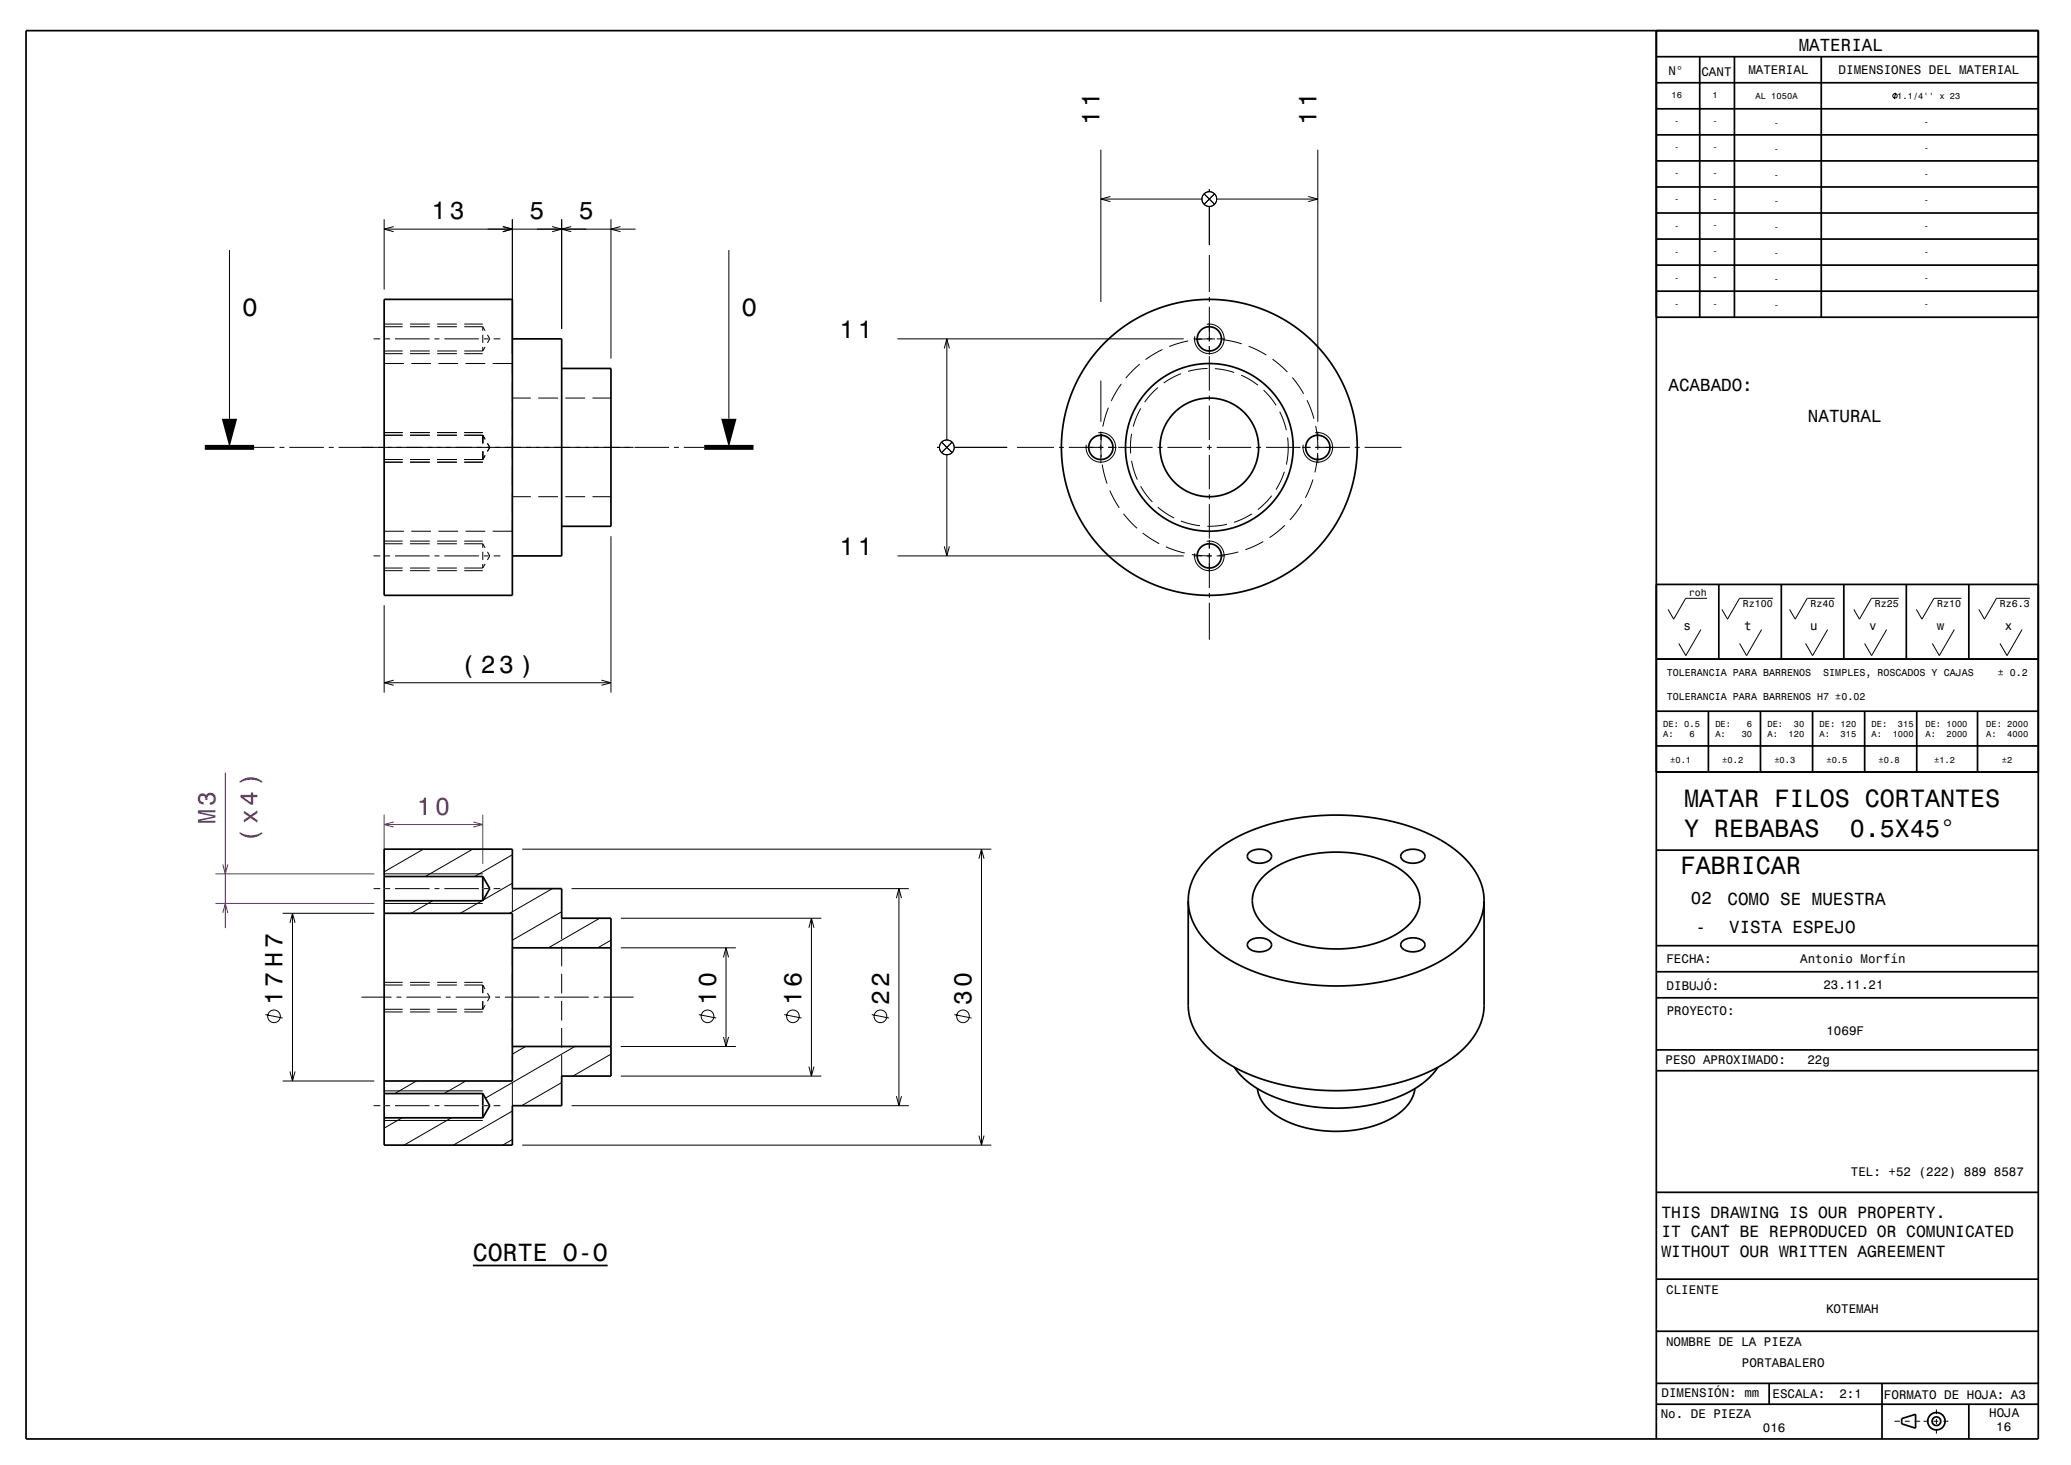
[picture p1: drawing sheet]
<svg xmlns="http://www.w3.org/2000/svg" width="420mm" height="297mm" viewBox="0 0 420 297" stroke-linecap="round" stroke-linejoin="round" font-family="sans-serif">
<g fill="none" stroke="#000" stroke-width=".2">
<path d="M384.4 18.8l-.2 1.2M223.3 30.4v30.8M225.2 39.8l-1.9 .6 1.9 .5M244.2 39.3l2.1 2.1M245.3 38.4v.5M246.3 39.3l-2.1 2.1M265.3 39.8l2 .6-2 .5M267.3 30.4v55.1M46.5 50.7v34.2M77.9 44.5v14.2M77.9 46.5h51M79.8 45.9l-1.9 .6 1.9 .5"/>
<path d="M102 45.9l1.9 .6-1.9 .5M103.9 44.5v27.2M112 45.9l1.9 .6-1.9 .5M113.9 44.5v22.2M115.8 45.9l-1.9 .6 1.9 .5M123.9 44.5v28.2M125.8 45.9l-1.9 .6 1.9 .5M147.8 50.7v34.2M223.3 40.4h20.5M245.3 41.9v7.8M245.3 51.7v7.5M246.8 40.4h20.5"/>
<path d="M75.8 68.7h1.3M77.9 73.7h4M77.9 66.2h3.8M77.9 71.2h3.8M77.9 71.7h3.8M77.9 65.7h3.8M78.1 68.7h1M80.1 68.7h7M83.2 66.2h4M83.2 71.2h4M83.2 71.7h4M83.2 65.7h4"/>
<path d="M83.4 73.7h4M88.1 68.7h1M88.7 66.2h4M88.7 71.2h4M88.7 71.7h4M88.7 65.7h4M88.9 73.7h4M90.1 68.7h7M94.2 66.2h3.7M94.2 71.2h3.7M94.2 71.7h3.7M94.2 65.7h3.7"/>
<path d="M94.4 73.7h4M97.9 66.2v.9M97.9 67.9v1.6M97.9 70.3v.9M97.9 66.2l.5 .9M98.1 68.7h1M98.4 70.3l-.5 .9M98.9 67.9l.4 .8-.4 .8M99.9 73.7h4v2.2M100.1 68.7h1.4M103.9 77.4v4M182 68.7h58.1"/>
<path d="M191.5 70.6l.5-1.9 .5 1.9M192 68.7v20.5M223.3 77.2v8.3M227.4 77.8l-2 3.5M231.1 73.8l-2.8 2.9M234.8 78.6l-1.6 1.6-1.1 1.3M235.8 70.9l-3.5 2M239.5 75.8l-1.8 .8-1.7 1M241 69.1l-3.9 1.2M242.1 68.7h1.7M244.7 65.7a3 3 0 0 1 3.5 2.8 3 3 0 0 1-3.1 3.2 3 3 0 0 1-2.8-3.5M244.8 68.7h1"/>
<path d="M244.9 74.7l-2 .2-2 .4M245.3 60.2v1M245.3 62.2v7M245.3 70.2v1.7M245.3 72.2v7M246.4 74.7l1.7 .3 2.2 .5M246.4 68.7l-4 .2M246.8 68.7h1.7M247.9 68.9l3.9 .8M251.7 76.1l1.8 .9 1.6 1.1M253.2 70.2l3.6 1.8M256.3 79.1l1.3 1.4 1.2 1.7"/>
<path d="M258.1 72.8l3 2.6M262.1 76.5l2.3 3.3M51.5 90.7h4.2M56.7 90.7h1M58.7 90.7h7M66.7 90.7h1M68.7 90.7h59.8M77.9 93.2h3.8M77.9 88.2h3.8M77.9 87.7h3.8M77.9 93.7h3.8M83.2 93.2h4"/>
<path d="M83.2 88.2h4M83.2 87.7h4M83.2 93.7h4M88.7 93.2h4M88.7 88.2h4M88.7 87.7h4M88.7 93.7h4M94.2 93.2h3.7M94.2 88.2h3.7M94.2 87.7h3.7M94.2 93.7h3.7M97.9 88.2v1.7"/>
<path d="M97.9 91.5v1.7M97.9 88.2l.5 .9M98.4 92.3l-.5 .9M98.9 89.9l.4 .8-.4 .8M103.9 82.9v4M103.9 88.4v4.5M103.9 94.4v4M103.9 99.9v4M103.9 80.7h3.8M109.2 80.7h4M114.7 80.7h4M120.2 80.7h3.7"/>
<path d="M128.7 90.7h7M136.7 90.7h1M138.7 90.7h4.1M190 90.7h.5M191 89.6l2.1 2.2M192 92.2v20.5M193.1 89.6l-2.1 2.2M193.5 90.7h10.8M206.3 90.7h7.5M214.8 90.7h1M216.8 90.7h7M222.7 87.7a3 3 0 0 1 3.5 2.8 3 3 0 0 1-3.1 3.2 3 3 0 0 1-2.8-3.5"/>
<path d="M223.3 87.5v1.7M223.3 90.2v1M223.3 92.2v1.7M223.4 88l-.1 2.2v2.5M223.5 94.2l1 3.9M224.8 90.7h1.7M224.8 82.7l-1.1 3.8M225.1 99.4l1.9 3.6M226.8 90.7h7M229.5 93.4l.4 1.7 .7 2.1M229.5 87.9l-.2 2v2M231.3 98.6l1.1 1.6 1.3 1.6"/>
<path d="M231.3 82.8l-.8 1.8-.7 1.9M234.8 90.7h1M236.8 90.7h7M244.8 90.7h1M245.3 80.2v1M245.3 82.2v7M245.3 90.2v1M245.3 92.2v7M246.8 90.7h7M254.8 90.7h1M256.8 90.7h7M259.5 83.5l.8 1.8 .6 1.9"/>
<path d="M260.5 95.6l-.9 2.1-.8 1.6M261.1 88.7l.1 2.8-.3 2.7M264.1 90.7h1.7M265.1 81.1l1.4 3.8M266.3 97.2l-1.6 3.7M266.7 87.7a3 3 0 0 1 3.5 2.8 3 3 0 0 1-3.1 3.2 3 3 0 0 1-2.8-3.5M266.8 90.7h7M266.8 86.3l.5 4M267.2 91.8l-.5 4M267.3 87.5v1.7M267.3 90.2v1M267.3 92.2v1.7"/>
<path d="M274.8 90.7h1M276.8 90.7h7.5M75.8 112.7h1.3M77.9 107.7h4M77.9 110.2h3.8M77.9 115.2h3.8M77.9 109.7h3.8M77.9 115.7h3.8M78.1 112.7h1M80.1 112.7h7M83.2 110.2h4M83.2 115.2h4"/>
<path d="M83.2 109.7h4M83.2 115.7h4M83.4 107.7h4M88.1 112.7h1M88.7 110.2h4M88.7 115.2h4M88.7 109.7h4M88.7 115.7h4M88.9 107.7h4M90.1 112.7h7M94.2 110.2h3.7M94.2 115.2h3.7"/>
<path d="M94.2 109.7h3.7M94.2 115.7h3.7M94.4 107.7h4M97.9 110.2v.9M97.9 111.9v1.6M97.9 114.3v.9M97.9 110.2l.5 .9M98.1 112.7h1M98.4 114.3l-.5 .9M98.9 111.9l.4 .8-.4 .8M100.1 112.7h1.4M103.9 105.4v2.3h-4"/>
<path d="M103.9 100.7h3.8M109.2 100.7h4M114.7 100.7h4M120.2 100.7h3.7M123.9 108.7v31.7M182 112.7h58.1M191.5 110.8l.5 1.9 .5-1.9M227.9 104.2l2.7 2.9M231.7 108.1l3.4 2.1M234.8 102.8l1.4 1.1 1.9 1.1M236.4 110.9l3.8 1.2M239.5 105.6l1.9 .6 2 .4"/>
<path d="M241.7 112.4l4 .3M242.1 112.7h1.7M244.7 109.7a3 3 0 0 1 3.5 2.8 3 3 0 0 1-3.1 3.2 3 3 0 0 1-2.8-3.5M244.8 112.7h1M245.3 100.2v1M245.3 102.2v7M245.3 109.5v1.7M245.3 112.2v7M246.8 112.7h1.7M248.8 106.3l-1.9 .3-2 .1M251.1 111.9l-3.9 .7M253.9 104.2l-1.6 .8-2 .9"/>
<path d="M256.2 109.8l-3.6 1.6M257.9 100.5l-1.3 1.5-1.5 1.3M260.6 106.5l-3.1 2.5M264 102.2l-2.4 3.2M77.9 122.7v17.7M77.9 138.4h46M79.8 137.9l-1.9 .5 1.9 .5M122 137.9l1.9 .5-1.9 .5M245.3 120.2v1M245.3 122.2v7.5M344.9 127.6l-3 5.3-1.4-2.4M346.2 121.3h-4.3l-2.5 4.2-1.1-2"/>
<path d="M357.3 127.6l-3.1 5.3-1.4-2.4M359.5 121.3h-6.7l-2.5 4.2-1.1-2M370.6 127.6l-3 5.3-1.4-2.4M372.1 121.3h-5.6l-2.4 4.2-1.2-2M382.6 127.6l-3 5.3-1.5-2.4M385.1 121.3h-5.6l-2.4 4.2-1.1-2M396.3 127.6l-3 5.3-1.4-2.4M397.8 121.3h-5.6l-2.4 4.2-1.2-2M410.1 127.6l-3.1 5.3-1.4-2.4M411.7 121.3h-6.8l-2.4 4.2-1.2-2M77.9 177.2h20M85.9 172.2l-8 4.5"/>
<path d="M95.9 172.2l-9.6 5.5M103.9 179.1l-5.9 3.4M103.9 173.3l-7.6 4.4M105.9 172.2h95.1M198.5 174.1l.5-1.9 .6 1.9M199 172.2v60M57.3 185.2h18.6M58.8 187.1l.5-1.9 .5 1.9M59.3 185.2v34M75.8 180.2h1.3M77.9 199.7h3.8M77.9 183.2h20"/>
<path d="M77.9 199.2h3.8M78.1 180.2h1M80.1 180.2h7M83.2 199.7h4M83.2 199.2h4M87.8 182.6l-4.4 2.6M88.1 180.2h1M88.7 199.7h4M88.7 199.2h4M90.1 180.2h7M94.2 199.7h3.7M94.2 199.2h3.7"/>
<path d="M97.8 182.6l-4.4 2.6M97.9 199.7v1.6M97.9 199.7l.5 .8M98.1 180.2h1M100.1 180.2h1.4M103.9 180.2v4.7M103.9 186.4v4M103.9 191.9v4M103.9 197.4v4M112 180.2l-8.6 5M113.9 184.8l-10 5.8M113.9 186.2v4.2"/>
<path d="M113.9 191.9v4M113.9 197.4v4M115.9 180.2h68.4M121.6 186.2l-10.4 6M123.9 190.6l-2.7 1.6M125.9 192.2h23.3M125.9 186.2h40.7M146.7 194.1l.5-1.9 .6 1.9M147.2 192.2v20M164 188.1l.6-1.9 .5 1.9M164.6 186.2v32M181.8 182.1l.5-1.9 .5 1.9"/>
<path d="M182.3 180.2v44M53.8 205.7l3.5 .7M57.3 219.2h18.6M58.8 217.2l.5 2 .5-2M73.3 202.2h6.1M77.9 204.6h3.8M77.9 205.2h3.8M80.4 202.2h1M82.4 202.2h7M83.2 204.6h4M83.2 205.2h4M84.5 219.2l-4.4 2.5"/>
<path d="M88.7 204.6h4M88.7 205.2h4M90.4 202.2h1M92.4 202.2h7M94.2 204.6h3.7M94.2 205.2h3.7M94.5 219.2l-4.4 2.5M97.9 203v1.6M98.4 203.8l-.5 .8M98.9 201.3l.4 .9-.4 .8M100.4 202.2h1M102.4 202.2h7"/>
<path d="M103.9 202.9v4M103.9 208.4v4M103.9 213.9v4M103.9 219.4v4.8M106.6 212.2l-2.7 1.5M110.4 202.2h1M112.4 202.2h7M113.9 219.5l-8.1 4.7M113.9 202.9v4M113.9 208.4v4M113.9 213.9v4.3M116.6 212.2l-18.2 10.4"/>
<path d="M120.4 202.2h1M122.4 202.2h6.1M123.9 213.7l-7.7 4.5M125.9 212.2h23.3M125.9 218.2h40.7M141.7 205.7l3.5 .7M146.7 210.2l.5 2 .6-2M159.1 205.7l3.5 .7M164 216.2l.6 2 .5-2M176.8 205.7l3.5 .7M193.5 205.7l3.5 .7M75.8 224.2h1.3"/>
<path d="M77.9 227.2h20M77.9 221.2h20M78.1 224.2h1M80.1 224.2h7M81.5 226.6l-3.6 2.1M88.1 224.2h1M90.1 224.2h7M91.5 226.6l-9.6 5.6M98.1 224.2h1M100.1 224.2h1.4M103.9 231l-2 1.2M103.9 225.2l-12 7"/>
<path d="M105.9 232.2h95.1M115.9 224.2h68.4M181.8 222.2l.5 2 .5-2M198.5 230.2l.5 2 .6-2M384.2 288.1h1.1M386.3 288.1h1M388.3 288.1h1.1M390.1 288.1h1M392.1 288.1h1M392.7 285.7v1M392.7 287.7v1M392.7 289.7v.9"/>
<path d="M394.1 288.1h1"/>
<circle cx="384.3" cy="19.4" r=".45"/>
<circle cx="245.3" cy="40.4" r="1.5"/>
<circle cx="192" cy="90.7" r="1.5"/>
<circle cx="55.6" cy="206" r="1.28"/>
<circle cx="143.5" cy="206" r="1.28"/>
<circle cx="160.8" cy="206" r="1.28"/>
<circle cx="178.6" cy="206" r="1.28"/>
<circle cx="195.3" cy="206" r="1.28"/>
</g>
<path d="M45.7 156.6v31.6M43.7 177.2h32.2M45.2 175.2l.5 2 .5-2M77.9 165.2v10M77.9 167.2h20M79.8 166.6l-1.9 .6 1.9 .5M96 166.6l1.9 .6-1.9 .5M97.9 165.2v10M43.7 183.2h32.2M45.2 185.1l.5-1.9 .5 1.9" fill="none" stroke="#800080" stroke-width=".2"/>
<g fill="none" stroke="#000" stroke-width=".35">
<path d="M5.3 6.2h408.1v285.5h-408.1zM335.9 6.2v285.5M335.9 16.8h77.4M335.9 11.5h77.4M344.7 11.5v52.8M351.7 11.5v52.8M369.4 11.5v52.8M335.9 37.9h77.4M335.9 32.6h77.4M335.9 27.3h77.4M335.9 22.1h77.4M335.9 59h77.5"/>
<path d="M335.9 53.7h77.4M335.9 48.5h77.4M335.9 43.2h77.4M77.9 60.7h26v60h-26zM103.9 68.7h10v44h-10M113.9 74.7h10v32h-10M335.9 64.3h77.5M335.9 118.5h77.5M348.6 118.5v15.1M361.3 118.5v15.1M373.9 118.5v15.1M386.6 118.5v15.1"/>
<path d="M399.3 118.5v15.1M335.9 133.6h77.5M335.9 156.5h77.5M335.9 144.2h77.5M335.9 151.2h77.5M346.5 144.2v12.3M357 144.2v12.3M367.6 144.2v12.3M378.2 144.2v12.3M388.7 144.2v12.3M401 144.2v12.3M77.9 172.2h26v8h10v6h10v32h-10v6h-10v8h-26z"/>
<path d="M77.9 177.7h20M97.9 177.7l1.4 2.5-1.4 2.4M97.9 177.7v4.9M253.3 172.9a3.4 3.4 0 0 1 4.5 .3 1.23 1.23 0 0 1-1.1 1.6 3.1 3.1 0 0 1-3.7-.9v-.6zM256.4 177.5l1.7-1.4 2-1.1 2.3-.9 2.7-.7 2.6-.5 3.2-.2 2.8 .2 2.6 .3 2.8 .7 2.3 .9 2.2 1.2 1.8 1.4 1.3 1.5 .9 1.5 .3 1.4v1.8l-.8 2.1-1.6 2-2.5 1.8-2.9 1.3-3.6 1-3.4 .5h-3.5l-3.9-.4-3.4-.9-3-1.3-2.5-1.7-1.7-1.9-.6-1.1-.4-1.1-.1-2.1 .8-2.2zM284.5 172.8a3.4 3.4 0 0 1 4.4 .4 1.3 1.3 0 0 1-1.3 1.7 3 3 0 0 1-3.5-1 .96 .96 0 0 1 .4-1.1zM335.9 172.4h77.5M77.9 185.2h26v34h-26M77.9 182.6h20M103.9 192.2h20M241 182.6l.1 1.7 .4 1.4 .6 1.6 1.1 1.7 1.1 1.5 1.5 1.5 1.8 1.4 1.9 1.3 4.2 2 5.2 1.7 5.8 1.1 5.9 .4 5.7-.3 5.8-.9 5.3-1.6 4.7-2.2 2-1.3 1.8-1.4 1.5-1.5 1.2-1.4 1-1.5 .7-1.7 .5-1.7 .2-1.8M241 182.6l.1-1.9 .5-1.5 .7-1.7 1-1.6 1.3-1.6 1.4-1.4 3.7-2.5 4.2-2.1 5.2-1.6 5.5-1.1 5.9-.4 6 .3 6 1.1 5.1 1.5 4.4 2.1 2.4 1.5 1.6 1.3 1.5 1.5 1.2 1.5 1 1.6 .7 1.7 .4 1.7 .2 1.6"/>
<path d="M241 182.6v22.2l.3 1.6 .6 1.7 .8 1.5 .9 1.3 2.1 2.2 2.7 2.1 3 1.7 3.4 1.5 3.5 1.1 3.9 .9 4.2 .5 4.2 .2 4.5-.1 3.7-.5 4.4-.9 3.6-1.1 3.2-1.3 3.4-1.9 2.8-2.1 2-2.1 1-1.5 .8-1.5 .7-1.9 .2-1.5 .1-22.1M253.3 190.9a3.4 3.4 0 0 1 4.5 .2 1.41 1.41 0 0 1-1.5 1.8 2.76 2.76 0 0 1-3.3-1.2v-.4zM284.4 190.9a3.4 3.4 0 0 1 4.5 .2 1.23 1.23 0 0 1-1.1 1.7 3.1 3.1 0 0 1-3.7-1v-.5zM335.9 191.7h77.5M335.9 197h77.5M103.9 212.2h20M250.3 216.4l1.5 1.8 1.7 1.4 2.1 1.5 2.5 1.2 3 1 3.2 .8 3.4 .4 3 .2 3.3-.2 3.4-.4 3.2-.7 3-1.1 2.7-1.2 2.2-1.4 1.8-1.6 1.3-1.7M335.9 202.3h77.5M335.9 217.1h77.5M335.9 212.8h77.5M77.9 226.6h20M77.9 221.7h20"/>
<path d="M97.9 221.7v4.9M97.9 221.7l1.4 2.5-1.4 2.4M255 220.7l.5 1.7 1 1.6 1.5 1.5 2 1.3 2.3 1.1 2.7 .8 2.6 .5 3.2 .2 2.8-.2 2.9-.4 2.9-.8 2.4-1.1 2-1.2 1.7-1.7 1-1.7 .4-1.6M95.9 256.6h27.3M335.9 259.3h77.5M335.9 241.7h77.5M335.9 269.9h77.5M335.9 284.7h77.5M335.9 280.5h77.5M358.8 280.5v4.2M381.7 280.5v11.2M385.7 287.6l2.8-.9v2.8l-2.8-.8z"/>
<path d="M399.3 284.7v7"/>
<circle cx="245.3" cy="68.7" r="2.46"/>
<circle cx="223.3" cy="90.7" r="2.46"/>
<circle cx="245.3" cy="90.7" r="10"/>
<circle cx="245.3" cy="90.7" r="17"/>
<circle cx="245.3" cy="90.7" r="30"/>
<circle cx="267.3" cy="90.7" r="2.46"/>
<circle cx="245.3" cy="112.7" r="2.46"/>
<circle cx="392.7" cy="288.1" r="1.76"/>
<circle cx="392.7" cy="288.1" r=".88"/>
</g>
<path d="M41.5 90.7h10M142.8 90.7h10" fill="none" stroke="#000" stroke-width="1" stroke-linecap="butt"/>
<g fill="#000">
<path d="M45 84.9h3.1l-1.6 5.8z" fill-rule="evenodd"/>
<path d="M146.3 84.9h3.1l-1.6 5.8z" fill-rule="evenodd"/>
</g>
<g font-size="5.1">
<text x="341.5" y="163.5">MATAR FILOS CORTANTES</text>
<text x="341.5" y="169.6">Y REBABAS</text>
<text x="375.1" y="169.6">0.5X45°</text>
<text x="340.8" y="177.2">FABRICAR</text>
</g>
<g font-size="5">
<text x="223" y="25.4" transform="rotate(-90 223 25.4)">11</text>
<text x="267" y="25.4" transform="rotate(-90 267 25.4)">11</text>
<text x="87.5" y="44.5">13</text>
<text x="107.4" y="44.5">5</text>
<text x="117.4" y="44.5">5</text>
<text x="49.2" y="64">O</text>
<text x="150.4" y="64">O</text>
<text x="170.2" y="68.4">11</text>
<text x="170.2" y="112.4">11</text>
<text x="93.5" y="136.4">( 23 )</text>
<text x="57.3" y="203.8" transform="rotate(-90 57.3 203.8)">17 H7</text>
<text x="145.2" y="203.8" transform="rotate(-90 145.2 203.8)">10</text>
<text x="162.6" y="203.8" transform="rotate(-90 162.6 203.8)">16</text>
<text x="180.3" y="203.8" transform="rotate(-90 180.3 203.8)">22</text>
<text x="197" y="203.8" transform="rotate(-90 197 203.8)">30</text>
<text x="95.9" y="255.6">CORTE O-O</text>
</g>
<g font-size="5" fill="#800080">
<text x="43.7" y="167.1" transform="rotate(-90 43.7 167.1)">M3</text>
<text x="84.5" y="165.2">10</text>
<text x="52.2" y="170.8" transform="rotate(-90 52.2 170.8)">(x4)</text>
</g>
<g font-size="3.6">
<text x="364.8" y="10.3">MATERIAL</text>
<text x="338.4" y="79.3">ACABADO:</text>
<text x="366.7" y="85.6">NATURAL</text>
<text x="342.9" y="183.3">02</text>
<text x="350.3" y="183.5">COMO SE MUESTRA</text>
<text x="343.9" y="189.2">-</text>
<text x="350.7" y="189.1">VISTA ESPEJO</text>
</g>
<g font-size="3.3">
<text x="337" y="246.8">THIS DRAWING IS OUR PROPERTY.</text>
<text x="337" y="250.8">IT CAN´T BE REPRODUCED OR COMUNICATED</text>
<text x="337" y="254.7">WITHOUT OUR WRITTEN AGREEMENT</text>
</g>
<g font-size="2.5">
<text x="338.3" y="15.2">N°</text>
<text x="345.1" y="15.3">CANT</text>
<text x="354.6" y="15">MATERIAL</text>
<text x="372.9" y="15">DIMENSIONES DEL MATERIAL</text>
<text x="341.4" y="127.6">s</text>
<text x="353.7" y="127.6">t</text>
<text x="367.1" y="127.6">u</text>
<text x="379.1" y="127.6">v</text>
<text x="392.8" y="127.6">w</text>
<text x="406.6" y="127.6">x</text>
<text x="338" y="195.2">FECHA:</text>
<text x="365.1" y="195.2">Antonio Morfín</text>
<text x="338" y="200.7">DIBUJÓ:</text>
<text x="369.8" y="200.5">23.11.21</text>
<text x="338" y="205.8">PROYECTO:</text>
<text x="370.4" y="209.8">1069F</text>
<text x="337.8" y="215.7">PESO APROXIMADO:</text>
<text x="366.5" y="215.8">22g</text>
<text x="375.4" y="238.4">TEL: +52 (222) 889 8587</text>
<text x="337.9" y="262.3">CLIENTE</text>
<text x="370.3" y="266.2">KOTEMAH</text>
<text x="337.9" y="272.9">NOMBRE DE LA PIEZA</text>
<text x="353.2" y="277.2">PORTABALERO</text>
<text x="336.8" y="287.4">No. DE PIEZA</text>
<text x="337" y="283.3">DIMENSIÓN: mm</text>
<text x="359.5" y="283.4">ESCALA:</text>
<text x="373" y="283.4">2:1</text>
<text x="382.1" y="283.6">FORMATO DE HOJA: A3</text>
<text x="403.4" y="287.2">HOJA</text>
<text x="357.5" y="290.4">016</text>
<text x="404.8" y="290.1">16</text>
</g>
<g font-size="2">
<text x="342.5" y="120.9">roh</text>
<text x="353.4" y="123.1">Rz100</text>
<text x="367.2" y="123.1">Rz40</text>
<text x="380.2" y="123.1">Rz25</text>
<text x="392.9" y="123.1">Rz10</text>
<text x="405.5" y="123.1">Rz6.3</text>
<text x="338" y="137">TOLERANCIA PARA BARRENOS</text>
<text x="369.8" y="137">SIMPLES, ROSCADOS Y CAJAS</text>
<text x="405.2" y="137">± 0.2</text>
<text x="338" y="141.9">TOLERANCIA PARA BARRENOS H7 ±0.02</text>
</g>
<g font-size="1.8">
<text x="339" y="19.9">16</text>
<text x="347.3" y="19.9">1</text>
<text x="356" y="20.2">AL 1050A</text>
<text x="384.8" y="20">1.1/4'' x 23</text>
<text x="339.5" y="25.2">-</text>
<text x="347.3" y="25.2">-</text>
<text x="359.8" y="25.4">-</text>
<text x="390.2" y="25.3">-</text>
<text x="339.5" y="30.5">-</text>
<text x="339.5" y="35.8">-</text>
<text x="347.3" y="30.5">-</text>
<text x="347.3" y="35.7">-</text>
<text x="359.8" y="30.7">-</text>
<text x="390.2" y="30.6">-</text>
<text x="390.2" y="35.9">-</text>
<text x="339.5" y="41">-</text>
<text x="347.3" y="41">-</text>
<text x="359.8" y="36">-</text>
<text x="359.8" y="41.3">-</text>
<text x="390.2" y="41.2">-</text>
<text x="339.5" y="46.3">-</text>
<text x="347.3" y="46.3">-</text>
<text x="359.8" y="46.6">-</text>
<text x="390.2" y="46.5">-</text>
<text x="339.5" y="51.6">-</text>
<text x="347.3" y="51.6">-</text>
<text x="359.8" y="51.9">-</text>
<text x="390.2" y="51.7">-</text>
<text x="339.5" y="56.9">-</text>
<text x="347.3" y="56.9">-</text>
<text x="359.8" y="57.2">-</text>
<text x="390.2" y="57">-</text>
<text x="339.5" y="62.2">-</text>
<text x="347.3" y="62.1">-</text>
<text x="359.8" y="62.4">-</text>
<text x="390.2" y="62.3">-</text>
<text x="337.3" y="147.3">DE: 0.5</text>
<text x="337.3" y="149.4">A:</text>
<text x="342.7" y="149.4">6</text>
<text x="347.9" y="147.3">DE:</text>
<text x="347.9" y="149.4">A:</text>
<text x="353.2" y="149.4">30</text>
<text x="354.3" y="147.3">6</text>
<text x="358.4" y="147.3">DE:</text>
<text x="358.4" y="149.4">A:</text>
<text x="362.7" y="149.4">120</text>
<text x="363.8" y="147.3">30</text>
<text x="369" y="147.3">DE: 120</text>
<text x="369" y="149.4">A:</text>
<text x="373.3" y="149.4">315</text>
<text x="379.6" y="147.3">DE:</text>
<text x="379.6" y="149.4">A:</text>
<text x="383.8" y="149.4">1000</text>
<text x="384.9" y="147.3">315</text>
<text x="390.5" y="147.3">DE: 1000</text>
<text x="390.5" y="149.4">A:</text>
<text x="394.8" y="149.4">2000</text>
<text x="402.8" y="147.3">DE: 2000</text>
<text x="402.8" y="149.4">A:</text>
<text x="407.1" y="149.4">4000</text>
<text x="338.7" y="154.7">±0.1</text>
<text x="349.3" y="154.7">±0.2</text>
<text x="359.8" y="154.7">±0.3</text>
<text x="370.4" y="154.7">±0.5</text>
<text x="381" y="154.7">±0.8</text>
<text x="392.2" y="154.7">±1.2</text>
<text x="406" y="154.7">±2</text>
</g>
</svg>
